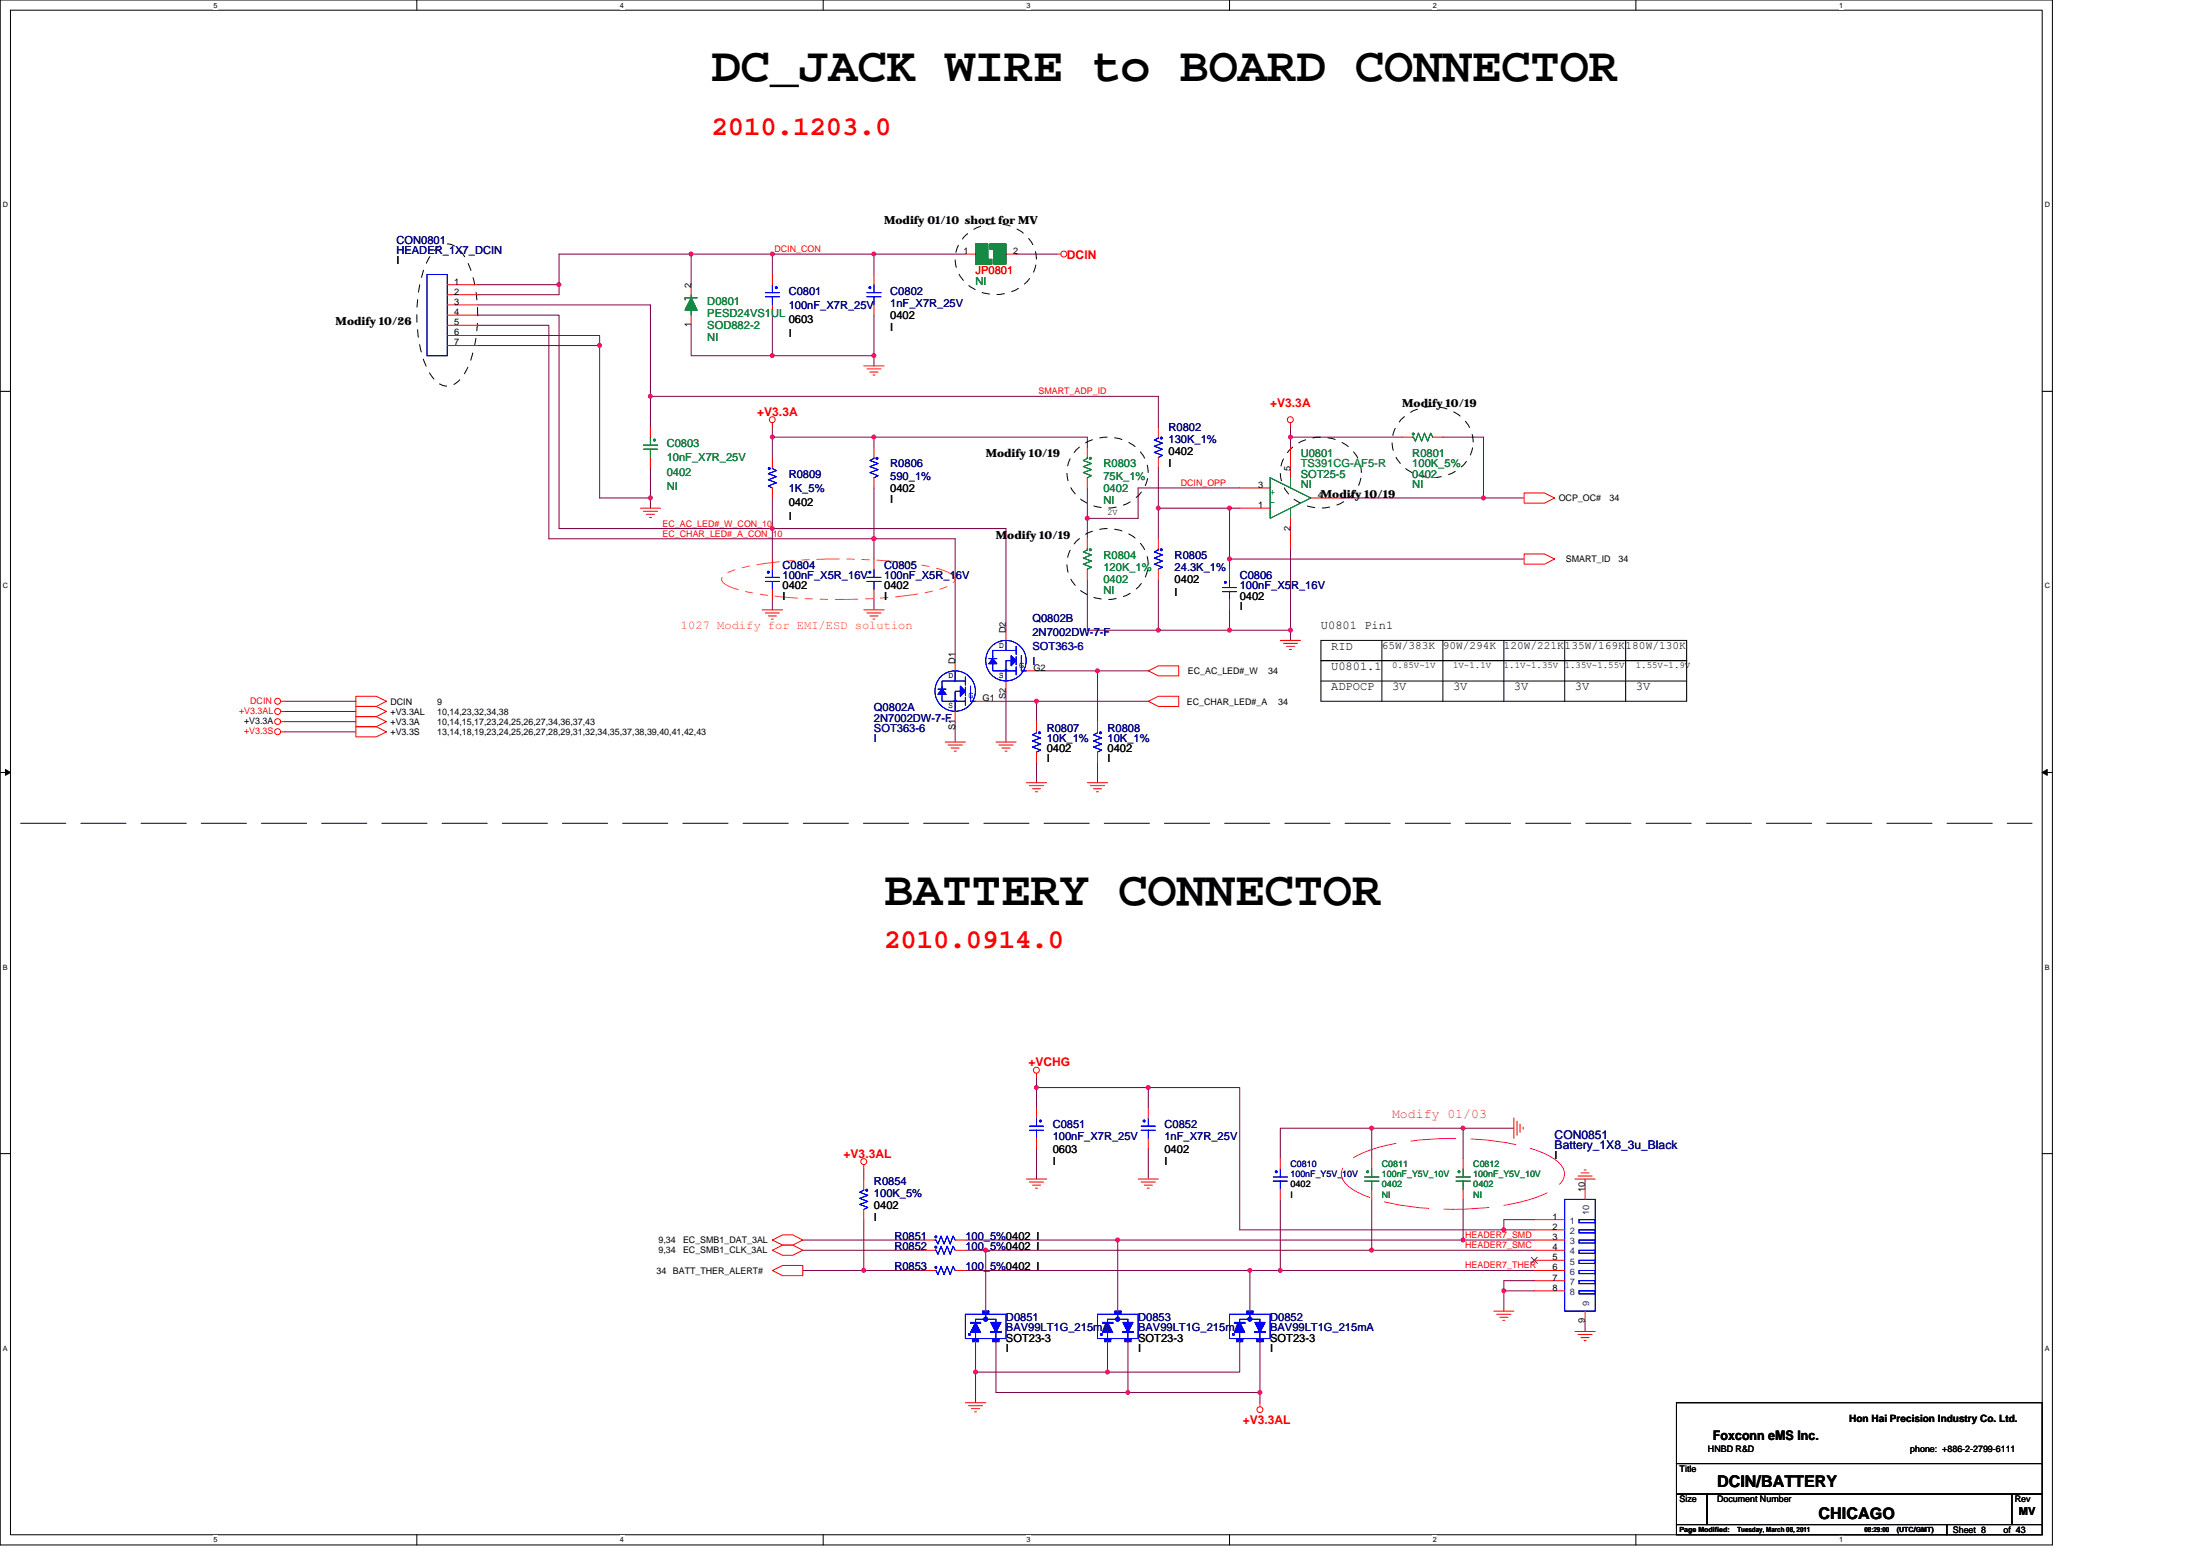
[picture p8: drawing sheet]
<svg xmlns="http://www.w3.org/2000/svg" width="297mm" height="210mm" viewBox="0 0 297 210" stroke-linecap="round" stroke-linejoin="round" font-family="sans-serif">
<path d="M0 0h277.1v208.5h-277.1zM1.4 1.4h274.3v205.7h-274.3z" fill="none" stroke="#000" stroke-width=".14"/>
<g fill="#fff">
<path d="M28.8 .1h.6v1.1h-.6z"/>
<path d="M28.8 207.3h.6v1.1h-.6z"/>
</g>
<path d="M56.3 0v1.4M56.3 207.1v1.4" fill="none" stroke="#000" stroke-width=".14"/>
<g fill="#fff">
<path d="M83.7 .1h.6v1.1h-.6z"/>
<path d="M83.7 207.3h.6v1.1h-.6z"/>
</g>
<path d="M111.1 0v1.4M111.1 207.1v1.4" fill="none" stroke="#000" stroke-width=".14"/>
<g fill="#fff">
<path d="M138.6 .1h.5v1.1h-.5z"/>
<path d="M138.6 207.3h.5v1.1h-.5z"/>
</g>
<path d="M166 0v1.4M166 207.1v1.4" fill="none" stroke="#000" stroke-width=".14"/>
<g fill="#fff">
<path d="M193.4 .1h.6v1.1h-.6z"/>
<path d="M193.4 207.3h.6v1.1h-.6z"/>
</g>
<path d="M220.9 0v1.4M220.9 207.1v1.4" fill="none" stroke="#000" stroke-width=".14"/>
<g fill="#fff">
<path d="M248.3 .1h.6v1.1h-.6z"/>
<path d="M248.3 207.3h.6v1.1h-.6z"/>
<path d="M.4 27.1h.7v1.1h-.7z"/>
<path d="M276.1 27.1h.7v1.1h-.7z"/>
<path d="M.4 78.5h.7v1.1h-.7z"/>
<path d="M276.1 78.5h.7v1.1h-.7z"/>
</g>
<path d="M0 52.8h1.4M275.7 52.8h1.4" fill="none" stroke="#000" stroke-width=".14"/>
<g fill="#fff">
<path d="M.4 130h.7v1.1h-.7z"/>
<path d="M276.1 130h.7v1.1h-.7z"/>
</g>
<path d="M0 104.2h1.4M275.7 104.2h1.4" fill="none" stroke="#000" stroke-width=".14"/>
<path d="M.7 103.8l.7 .4-.7 .4zM275.7 104.2l.7-.4v.8z" fill="#000" stroke="#000" stroke-width=".14"/>
<g fill="#fff">
<path d="M.4 181.4h.7v1.1h-.7z"/>
<path d="M276.1 181.4h.7v1.1h-.7z"/>
</g>
<g fill="none" stroke="#000" stroke-width=".14">
<path d="M178.3 91.9h49.4M178.3 89.2h49.4v5.4h-49.4zM178.3 86.4h49.4v2.8h-49.4zM186.6 86.4v8.2M194.8 86.4v8.2M203 86.4v8.2M211.3 86.4v8.2M219.5 86.4v8.2M0 155.7h1.4M275.7 155.7h1.4M226.4 189.3h49.3v8.2h-49.3zM226.4 197.5h49.3v4.1h-49.3z"/>
<path d="M226.4 201.6h4.1v4.1h-4.1zM226.4 205.7h36.4v1.4h-36.4zM230.5 201.6h41.1v4.1h-41.1zM262.8 205.7h12.9v1.4h-12.9zM271.6 201.6h4.1v4.1h-4.1z"/>
</g>
<g fill="none" stroke="#800040" stroke-width=".14">
<path d="M75.5 38.4v1.4h-11M93.3 34.3h11M93.3 38.4v-4.1h-17.8v4.1h-11M104.3 34.3v2.7M104.3 34.3h13.7M118 34.3h12.3M118 34.3v2.7M137.2 34.3h5.5M64.5 41.1h23.3v12.4M64.5 43.9h9.6v28.8h43.9M64.5 42.5h11v28.8h28.8M64.5 46.6h16.5"/>
<path d="M64.5 45.3h16.5v1.3M81 46.6v20.6h6.8M87.8 53.5v4.1M87.8 53.5h68.6v4.1M93.3 43.9v4.1h11M104.3 42.5v5.5M104.3 57.6v1.4M104.3 48h13.7M104.3 59h13.7M104.3 59v2.7M118 59h28.8v1.3M118 48v1.4"/>
<path d="M118 42.5v5.5M118 59v1.3M174.2 59h15.1M174.2 59v1.3M174.2 57.6v1.4M194.8 59h5.5v8.2M87.8 67.2v1.4M87.8 63.1v4.1M104.3 71.3h31.5v13.7M104.3 71.3v4.1M104.3 67.2v4.1M118 72.7h11v16.5"/>
<path d="M118 72.7v2.7M118 65.8v6.9M146.8 70v2.7M146.8 78.2v6.8h9.6M156.4 68.6h9.6M156.4 63.1v5.5M156.4 68.6v4.1M156.4 78.2v6.8M166 75.4h39.8M166 75.4v1.4M166 68.6v6.8M166 68.6h1.4"/>
<path d="M167.4 65.8h-13.7v4.2h-6.9v-4.2M174.2 74.1v10.9M181.1 67.2h19.2M200.3 67.2h5.5M38.5 98.8h9.5M38.5 94.6h9.5M38.5 96h9.5M38.5 97.4h9.5M104.3 80.9v1.4M118 80.9v1.4M129 97.4v2.7M133.1 94.6h6.9v2.8"/>
<path d="M135.8 93.3v6.8M140 90.5h8.2M140 94.6h15M148.2 90.5v6.9M148.2 90.5h6.8M156.4 85h9.6M166 82.3v2.7M166 85h8.2M174.2 85v1.4M140 102.9v2.7M148.2 102.9v2.7M116.6 157.7v1.4"/>
<path d="M140 155v4.1M140 146.8v2.7M140 145.4v1.4M140 146.8h15M155 155v4.1M155 146.8v2.7M155 146.8h12.4v19.2h35.6M185.2 152.3h-12.3v4.1M197.5 152.3h-12.3v4.1M204.4 152.3h-6.9v4.1M214 159.1v1.4M108.4 167.3h16.5"/>
<path d="M108.4 168.7h16.5M108.4 171.4h8.2M116.6 171.4h8.3M116.6 164.6v6.8M130.3 167.3h20.6v9.6M130.3 168.7h2.8v8.2M130.3 171.4h38.5v5.5M150.9 167.3h46.6M172.9 171.4h34.3M172.9 161.9v9.6h-4.1M185.2 161.9v6.8h-52.1M185.2 168.7h22"/>
<path d="M197.5 167.3h9.7M197.5 161.9v5.4M203 174.2v2.7M203 166h4.2M207.2 164.6h-4.2v1.4M207.2 172.8h-4.2v1.4h4.2M214 178.3v1.4M131.7 185.2v4.1M131.7 181.1v4.1M134.5 181.1v6.8h17.8M149.5 181.1v4.1h-17.8M152.3 181.1v6.8"/>
<path d="M152.3 187.9h17.8M167.4 181.1v4.1h-17.9M170.1 187.9v1.4M170.1 181.1v6.8"/>
</g>
<g fill="#f0f" stroke="#f0f" stroke-width=".14">
<circle cx="87.8" cy="53.5" r=".27"/>
<circle cx="146.8" cy="69.9" r=".27"/>
<circle cx="166" cy="75.4" r=".27"/>
<circle cx="166" cy="68.6" r=".27"/>
<circle cx="87.8" cy="67.2" r=".27"/>
<circle cx="200.3" cy="67.2" r=".27"/>
<circle cx="156.4" cy="68.6" r=".27"/>
<circle cx="75.5" cy="38.4" r=".27"/>
<circle cx="118" cy="72.7" r=".27"/>
<circle cx="104.3" cy="71.3" r=".27"/>
<circle cx="104.3" cy="34.3" r=".27"/>
<circle cx="118" cy="34.3" r=".27"/>
<circle cx="155" cy="146.8" r=".27"/>
<circle cx="197.5" cy="167.3" r=".27"/>
<circle cx="172.9" cy="171.4" r=".27"/>
<circle cx="203" cy="166" r=".27"/>
<circle cx="203" cy="174.2" r=".27"/>
<circle cx="185.2" cy="168.7" r=".27"/>
<circle cx="139.9" cy="146.8" r=".27"/>
<circle cx="170.1" cy="187.9" r=".27"/>
<circle cx="93.3" cy="34.3" r=".27"/>
<circle cx="116.6" cy="171.4" r=".27"/>
<circle cx="152.3" cy="187.9" r=".27"/>
<circle cx="131.7" cy="185.2" r=".27"/>
<circle cx="118" cy="48" r=".27"/>
<circle cx="104.3" cy="48" r=".27"/>
<circle cx="118" cy="59" r=".27"/>
<circle cx="104.3" cy="59" r=".27"/>
<circle cx="166" cy="85" r=".27"/>
<circle cx="156.4" cy="85" r=".27"/>
<circle cx="174.2" cy="59" r=".27"/>
<circle cx="139.9" cy="94.6" r=".27"/>
<circle cx="149.5" cy="185.2" r=".27"/>
<circle cx="174.2" cy="85" r=".27"/>
<circle cx="80.9" cy="46.6" r=".27"/>
<circle cx="148.2" cy="90.5" r=".27"/>
<circle cx="150.9" cy="167.3" r=".27"/>
<circle cx="133.1" cy="168.7" r=".27"/>
<circle cx="168.7" cy="171.4" r=".27"/>
<circle cx="185.2" cy="152.2" r=".27"/>
<circle cx="197.5" cy="152.2" r=".27"/>
</g>
<g fill="none" stroke="#f00" stroke-width=".14">
<path d="M60.4 38.4h4.1M60.4 39.8h4.1M93.3 38.4v1.4M104.3 37v1.4M118 37v1.4M130.3 34.3h1.4M135.8 34.3h1.4M142.7 34.3h.5M60.4 41.1h4.1M60.4 42.5h4.1M60.4 43.9h4.1M60.4 45.3h4.1"/>
<path d="M60.4 46.6h4.1M87.8 57.6v1.4M93.3 42.5v1.4M104.3 57.1v.5M104.3 41.1v1.4M116.6 49.4h2.8M117 49.8h2M117.5 50.2h1.1M117.9 50.6h.2M118 41.1v1.4M156.4 57.6v1.4M174.2 57.1v.5"/>
<path d="M189.3 59h1.4M193.4 59h1.4M86.5 68.6h2.7M86.9 69h1.9M87.3 69.4h1.1M87.7 69.8h.3M87.8 61.7v1.4M104.3 61.7v1.4M104.3 65.8v1.4M104.3 75.4v1.4M104.3 79.6v1.3M118 60.3v1.4"/>
<path d="M118 64.5v1.3M118 75.4v1.4M118 79.6v1.3M146.8 60.3v1.4M146.8 64.5v1.3M146.8 72.7v1.4M146.8 76.8v1.4M156.4 61.7v1.4M156.4 72.7v1.4M156.4 76.8v1.4M166 76.8v1.4M167.4 68.6h4.1"/>
<path d="M167.4 65.8h4.1M174.2 60.3v4.2M174.2 70v4.1M177 67.2h4.1M205.8 66.5h2.7l1.4 .7-1.4 .7h-2.7zM205.8 74.8h2.7l1.4 .6-1.4 .7h-2.7zM37.9 97.4h.6M37.9 96h.6M37.9 98.8h.6M37.9 94.6h.6M48 98.1h2.8l1.4 .7-1.4 .6h-2.8zM48 94h2.8l1.4 .6-1.4 .7h-2.8z"/>
<path d="M48 95.3h2.8l1.4 .7-1.4 .7h-2.8zM48 96.7h2.8l1.4 .7-1.4 .7h-2.8zM102.9 82.3h2.8M103.3 82.7h1.9M103.7 83.1h1.1M104.2 83.5h.2M116.6 82.3h2.8M117 82.7h2M117.5 83.1h1.1M117.9 83.5h.2M129 89.2v1.3M129 96v1.4"/>
<path d="M131.7 94.6h1.4M135.8 85v1.4M135.8 91.9v1.4M138.6 90.5h1.4M140 97.4v1.4M148.2 97.4v1.4M155 90.5l1.4-.6h2.7v1.3h-2.7zM155 94.6l1.4-.6h2.7v1.3h-2.7zM166 80.9v1.4M172.9 86.4h2.7M173.3 86.8h1.9M173.7 87.2h1.1"/>
<path d="M174.1 87.7h.3M127.6 100.1h2.7M128 100.5h1.9M128.4 100.9h1.1M128.8 101.4h.3M134.5 100.1h2.7M134.9 100.5h1.9M135.3 100.9h1.1M135.7 101.4h.3M138.6 105.6h2.7M139 106h1.9M139.4 106.4h1.1"/>
<path d="M139.8 106.8h.3M140 101.5v1.4M146.8 105.6h2.7M147.2 106h1.9M147.6 106.4h1.1M148 106.8h.3M148.2 101.5v1.4M116.6 157.2v.5M116.6 159.1v1.4M138.6 159.1h2.7M139 159.5h1.9M139.4 159.9h1.1"/>
<path d="M140 149.5v1.4M140 153.6v1.4M140 144.8v.6M153.7 159.1h2.7M154.1 159.5h1.9M154.5 159.9h1.1M155 149.5v1.4M155 153.6v1.4M172.9 156.4v1.3M185.2 156.4v1.3M197.5 156.4v1.3M204.4 150.9v2.7"/>
<path d="M204.8 151.3v1.9M205.2 151.7v1.1M205.7 152.1v.3M212.6 159.1h2.8M213.1 158.7h1.9M213.5 158.3h1.1M213.9 157.9h.2M104.3 167.3l1.4-.7h1.3l1.4 .7-1.4 .7h-1.3zM104.3 168.7l1.4-.7h1.3l1.4 .7-1.4 .7h-1.3zM104.3 171.4l1.4-.6h2.7v1.3h-2.7zM116.6 163.2v1.4M124.9 171.4h1.3"/>
<path d="M124.9 168.7h1.3M124.9 167.3h1.3M129 171.4h1.3M129 168.7h1.3M129 167.3h1.3M133.1 176.9h.1M139.8 160.3h.3M150.9 176.9h.1M154.9 160.3h.3M168.8 176.9h.1M172.9 160.5v1.4M185.2 160.5v1.4"/>
<path d="M197.5 160.5v1.4M201.7 176.9h2.7M202.1 177.4h1.9M202.5 177.8h1.1M202.9 178.2h.3M207.2 171.4h4.1M207.2 168.7h4.1M207.2 164.6h4.1M207.2 166h4.1M207.2 167.3h4.1M207.2 170.1h4.1M207.2 172.8h4.1"/>
<path d="M207.2 174.2h4.1M212.6 179.7h2.8M214 160.5v1.4M214 176.9v1.4M130.3 189.3h2.8M130.8 189.7h1.9M131.2 190.1h1.1M131.6 190.5h.2M131.7 181.1h.1M134.5 181.1h.1M149.5 181.1h.1M152.3 181.1h.1"/>
<path d="M167.4 181.1h.1M170.1 181.1h.1M170.1 189.3v.5M213.1 180.1h1.9M213.5 180.5h1.1M213.9 180.9h.2"/>
<circle cx="143.6" cy="34.3" r=".4"/>
<circle cx="104.3" cy="56.6" r=".4"/>
<circle cx="174.2" cy="56.6" r=".4"/>
<circle cx="37.5" cy="96" r=".4"/>
<circle cx="37.5" cy="98.7" r=".4"/>
<circle cx="37.5" cy="94.6" r=".4"/>
<circle cx="37.5" cy="97.4" r=".4"/>
<circle cx="116.6" cy="156.8" r=".4"/>
<circle cx="139.9" cy="144.4" r=".4"/>
<circle cx="170.1" cy="190.2" r=".4"/>
</g>
<path d="M2.8 111.1h271.6" fill="none" stroke="#000" stroke-width=".14" stroke-dasharray="6.1 2"/>
<path d="M58.6 33.8a2.13 2.13 0 0 1 3.5 0 11.3 11.3 0 0 1 2.2 5.9 18.9 18.9 0 0 1-1.2 10 4.2 4.2 0 0 1-2.1 2.3 2.16 2.16 0 0 1-2.4-.8 11.3 11.3 0 0 1-2.1-5.9 19 19 0 0 1 1.2-10zM130.2 31.9a6 6 0 0 1 9 .7 4.4 4.4 0 0 1-2 6.5 5.8 5.8 0 0 1-7.9-2.5 4.3 4.3 0 0 1 .9-4.7zM189.2 56.6a5.9 5.9 0 0 1 9.4 1.4 4.5 4.5 0 0 1-2.4 5.8 5.8 5.8 0 0 1-7.9-2.5 4.3 4.3 0 0 1 .9-4.7zM145.3 60.7a6 6 0 0 1 9 .7 4.4 4.4 0 0 1-2 6.5 5.8 5.8 0 0 1-7.9-2.5 4.3 4.3 0 0 1 .9-4.7zM145.3 73a6 6 0 0 1 9 .7 4.4 4.4 0 0 1-2 6.5 5.8 5.8 0 0 1-7.9-2.4 4.3 4.3 0 0 1 .9-4.8zM174.1 60.7a5.9 5.9 0 0 1 9.4 1.4 4.5 4.5 0 0 1-2.4 5.8 5.8 5.8 0 0 1-7.9-2.5 4.3 4.3 0 0 1 .9-4.7z" fill="none" stroke="#000" stroke-width=".14" stroke-dasharray="1 1 1 1 1 1 1 1"/>
<path d="M97.5 77.8a5.2 5.2 0 0 1 2.7-1.2 69.3 69.3 0 0 1 18.7-1l1.7 .2a26.5 26.5 0 0 1 7.3 1.4l.6 .3 .3 .3 .1 .4-.1 .3a5.2 5.2 0 0 1-2.7 1.2 69 69 0 0 1-18.6 1l-3.3-.3a17.1 17.1 0 0 1-6.3-1.6l-.4-.3-.1-.3z" fill="none" stroke="#ff8000" stroke-width=".14" stroke-dasharray="3 1 1 1 1 1"/>
<path d="M181.6 157.2a7.6 7.6 0 0 1 3.3-2 40.5 40.5 0 0 1 18.4-1 16 16 0 0 1 6.9 2.5 1.98 1.98 0 0 1 0 3.4 16 16 0 0 1-6.9 2.5 42.6 42.6 0 0 1-17.1-.6 10 10 0 0 1-4.6-2.4 1.73 1.73 0 0 1 0-2.4z" fill="none" stroke="#ff0080" stroke-width=".14" stroke-dasharray="6.1 2"/>
<g fill="none" stroke="#00f" stroke-width=".14">
<path d="M57.7 37h2.7v11h-2.7zM103.3 39.5h1.9M104.3 38.4v1.1M117 39.5h2M118 38.4v1.1M103.3 40h1.9M104.3 40v1.1M117 40h2M118 40v1.1M156.4 59v.1l-.6 .3 1.1 .4-1.1 .4 1.1 .4-1.1 .4 1.1 .4-.5 .3M103.3 77.9h1.9M103.3 78.5h1.9"/>
<path d="M104.3 63.1v.1l.5 .3-1.1 .4 1.1 .4-1.1 .4 1.1 .5-1.1 .4 .6 .2M104.3 78.5v1.1M104.3 76.8v1.1M117 77.9h2M117 78.5h2M118 61.7v.2l-.5 .2 1.1 .4-1.1 .5 1.1 .4-1.1 .4 1.1 .4-.6 .3M118 78.5v1.1M118 76.8v1.1M156.4 74.1v.1l-.6 .3 1.1 .4-1.1 .4 1.1 .4-1.1 .4 1.1 .4-.5 .3M165.1 79.3h1.9M165.1 79.8h1.9M166 79.8v1.1"/>
<path d="M166 78.2v1.1M126.6 93h1.1M127.2 93.7v.9h1.8M129 94.6h-.2v-.1h.3v.1M129 91.9h-1.8v1.1M129 90.5v1.4M129 94.6v1.4M129 91.9h1.3M129.7 93.3h-.7v1.3h1.3M130.3 92.7v1.1M130.3 94.1v1.1M130.3 91.4v1.1"/>
<path d="M131 92.6v2h.7M133.5 88.9h1.1M134 89.6v.9h1.8M135.8 90.5h-.1v-.1h.3v.1M135.8 87.8h-1.8v1.1M135.8 86.4v1.4M135.8 90.5v1.4M135.8 87.8h1.4M136.5 89.2h-.7v1.3h1.4M137.2 88.6v1.1M137.2 90v1.1M137.2 87.2v1.1"/>
<path d="M137.9 88.5v2h.7M140 98.8v.1l-.6 .3 1.1 .4-1.1 .4 1.1 .4-1.1 .4 1.1 .4-.5 .3M148.2 98.8v.1l-.6 .3 1.1 .4-1.1 .4 1.1 .4-1.1 .4 1.1 .4-.5 .3M139 152.5h1.9M139 152h1.9M140 152.5v1.1M140 150.9v1.1M154.1 152h1.9M154.1 152.5h1.9M155 152.5v1.1M155 150.9v1.1M171.9 158.8h1.9"/>
<path d="M171.9 159.4h1.9M172.9 159.4v1.1M172.9 157.7v1.1M116.6 160.5v.1l-.5 .3 1.1 .4-1.1 .4 1.1 .4-1.1 .4 1.1 .4-.6 .3M126.2 171.4h.2l.2 .6 .5-1.1 .4 1.1 .4-1.1 .4 1.1 .4-1.1 .3 .5M126.2 168.7h.2l.2 .6 .5-1.1 .4 1.1 .4-1.1 .4 1.1 .4-1.1 .3 .5M126.2 167.3h.2l.2 .6 .5-1.1 .4 1.1 .4-1.1 .4 1.1 .4-1.1 .3 .5M130.3 177.4h5.5v3.2h-5.5zM131.7 178.5v-.5h2.8v.5M131.7 179.8v.8M133.1 177.4v.6M134.5 179.8v.8"/>
<path d="M148.2 177.4h5.5v3.2h-5.5zM149.5 178.5v-.5h2.8v.5M149.5 179.8v.8M150.9 177.4v.6M152.3 179.8v.8M166 177.4h5.5v3.2h-5.5zM167.4 178.5v-.5h2.7v.5M167.4 179.8v.8M168.8 177.4v.6M170.1 179.8v.8M211.3 161.9h4.1v15h-4.1zM213.2 164.6h2.2v.4h-2.2z"/>
<path d="M213.2 166h2.2v.4h-2.2zM213.2 167.3h2.2v.4h-2.2zM213.2 168.7h2.2v.4h-2.2zM213.2 170.1h2.2v.4h-2.2zM213.2 171.4h2.2v.5h-2.2zM213.2 172.8h2.2v.4h-2.2zM213.2 174.2h2.2v.4h-2.2z"/>
<circle cx="129" cy="93.3" r="2.73"/>
<circle cx="135.8" cy="89.2" r="2.73"/>
</g>
<g fill="#00f" stroke="#00f" stroke-width=".14">
<path d="M156.7 59h.2v.2h-.2z" fill-rule="evenodd"/>
<path d="M156.7 59h.2v.2h-.2z" fill-rule="evenodd"/>
<path d="M149.5 178.5l.7 1.3h-1.3z" fill-rule="evenodd"/>
<path d="M151.6 178.5h1.4l-.7 1.3z" fill-rule="evenodd"/>
<path d="M151.6 179.7v.1h1.4v-.1z" fill-rule="evenodd"/>
<path d="M148.9 178.5v.1h1.3v-.1z" fill-rule="evenodd"/>
<path d="M150.5 176.9v.5h.8v-.5z" fill-rule="evenodd"/>
<path d="M149.1 180.6v.5h.9v-.5z" fill-rule="evenodd"/>
<path d="M151.9 180.6v.5h.8v-.5z" fill-rule="evenodd"/>
<path d="M148.6 180h.2v.2h-.2z" fill-rule="evenodd"/>
<path d="M149.5 178.5l.7 1.3h-1.3z" fill-rule="evenodd"/>
<path d="M151.6 178.5h1.4l-.7 1.3z" fill-rule="evenodd"/>
<path d="M151.6 179.7v.1h1.4v-.1z" fill-rule="evenodd"/>
<path d="M148.9 178.5v.1h1.3v-.1z" fill-rule="evenodd"/>
<path d="M150.5 176.9v.5h.8v-.5z" fill-rule="evenodd"/>
<path d="M149.1 180.6v.5h.9v-.5z" fill-rule="evenodd"/>
<path d="M151.9 180.6v.5h.8v-.5z" fill-rule="evenodd"/>
<path d="M148.6 180h.2v.2h-.2z" fill-rule="evenodd"/>
<path d="M156.7 74.1h.2v.2h-.2z" fill-rule="evenodd"/>
<path d="M156.7 74.1h.2v.2h-.2z" fill-rule="evenodd"/>
<path d="M104.7 38.7h.2v.2h-.2z" fill-rule="evenodd"/>
<path d="M104.7 38.7h.2v.2h-.2z" fill-rule="evenodd"/>
<path d="M140.3 98.8h.1v.2h-.1z" fill-rule="evenodd"/>
<path d="M140.3 98.8h.1v.2h-.1z" fill-rule="evenodd"/>
<path d="M103.8 63.1h.1v.2h-.1z" fill-rule="evenodd"/>
<path d="M103.8 63.1h.1v.2h-.1z" fill-rule="evenodd"/>
<path d="M154.4 151.2h.2v.2h-.2z" fill-rule="evenodd"/>
<path d="M154.4 151.2h.2v.2h-.2z" fill-rule="evenodd"/>
<path d="M103.6 77.1h.2v.2h-.2z" fill-rule="evenodd"/>
<path d="M103.6 77.1h.2v.2h-.2z" fill-rule="evenodd"/>
<path d="M117.4 77.1h.1v.2h-.1z" fill-rule="evenodd"/>
<path d="M117.4 77.1h.1v.2h-.1z" fill-rule="evenodd"/>
<path d="M126.3 170.9h.1v.2h-.1z" fill-rule="evenodd"/>
<path d="M126.3 170.9h.1v.2h-.1z" fill-rule="evenodd"/>
<path d="M117.4 38.7h.1v.2h-.1z" fill-rule="evenodd"/>
<path d="M117.4 38.7h.1v.2h-.1z" fill-rule="evenodd"/>
<path d="M118.3 61.8h.2v.1h-.2z" fill-rule="evenodd"/>
<path d="M118.3 61.8h.2v.1h-.2z" fill-rule="evenodd"/>
<path d="M140.4 151.2h.2v.2h-.2z" fill-rule="evenodd"/>
<path d="M140.4 151.2h.2v.2h-.2z" fill-rule="evenodd"/>
<path d="M172.2 158h.2v.2h-.2z" fill-rule="evenodd"/>
<path d="M172.2 158h.2v.2h-.2z" fill-rule="evenodd"/>
<path d="M148.5 98.8h.2v.2h-.2z" fill-rule="evenodd"/>
<path d="M148.5 98.8h.2v.2h-.2z" fill-rule="evenodd"/>
<path d="M131.7 178.5l.7 1.3h-1.4z" fill-rule="evenodd"/>
<path d="M133.8 178.5h1.3l-.6 1.3z" fill-rule="evenodd"/>
<path d="M133.8 179.7v.1h1.3v-.1z" fill-rule="evenodd"/>
<path d="M131 178.5v.1h1.4v-.1z" fill-rule="evenodd"/>
<path d="M132.7 176.9v.5h.8v-.5z" fill-rule="evenodd"/>
<path d="M131.3 180.6v.5h.8v-.5z" fill-rule="evenodd"/>
<path d="M134 180.6v.5h.9v-.5z" fill-rule="evenodd"/>
<path d="M130.8 180h.2v.2h-.2z" fill-rule="evenodd"/>
<path d="M131.7 178.5l.7 1.3h-1.4z" fill-rule="evenodd"/>
<path d="M133.8 178.5h1.3l-.6 1.3z" fill-rule="evenodd"/>
<path d="M133.8 179.7v.1h1.3v-.1z" fill-rule="evenodd"/>
<path d="M131 178.5v.1h1.4v-.1z" fill-rule="evenodd"/>
<path d="M132.7 176.9v.5h.8v-.5z" fill-rule="evenodd"/>
<path d="M131.3 180.6v.5h.8v-.5z" fill-rule="evenodd"/>
<path d="M134 180.6v.5h.9v-.5z" fill-rule="evenodd"/>
<path d="M130.8 180h.2v.2h-.2z" fill-rule="evenodd"/>
<path d="M116.9 160.5h.2v.2h-.2z" fill-rule="evenodd"/>
<path d="M116.9 160.5h.2v.2h-.2z" fill-rule="evenodd"/>
<path d="M136.5 88.5l.7 .7-.7 .7z" fill-rule="evenodd"/>
<path d="M134 88.9l.6 .7h-1.1z" fill-rule="evenodd"/>
<path d="M136.5 88.5l.7 .7-.7 .7z" fill-rule="evenodd"/>
<path d="M134 88.9l.6 .7h-1.1z" fill-rule="evenodd"/>
<path d="M165.4 78.5h.1v.2h-.1z" fill-rule="evenodd"/>
<path d="M165.4 78.5h.1v.2h-.1z" fill-rule="evenodd"/>
<path d="M126.3 168.2h.1v.2h-.1z" fill-rule="evenodd"/>
<path d="M126.3 168.2h.1v.2h-.1z" fill-rule="evenodd"/>
<path d="M129.7 92.6l.6 .7-.6 .7z" fill-rule="evenodd"/>
<path d="M127.2 93l.5 .7h-1.1z" fill-rule="evenodd"/>
<path d="M129.7 92.6l.6 .7-.6 .7z" fill-rule="evenodd"/>
<path d="M127.2 93l.5 .7h-1.1z" fill-rule="evenodd"/>
<path d="M167.4 178.5l.7 1.3h-1.4z" fill-rule="evenodd"/>
<path d="M169.4 178.5h1.4l-.7 1.3z" fill-rule="evenodd"/>
<path d="M169.4 179.7v.1h1.4v-.1z" fill-rule="evenodd"/>
<path d="M166.7 178.5v.1h1.4v-.1z" fill-rule="evenodd"/>
<path d="M168.3 176.9v.5h.9v-.5z" fill-rule="evenodd"/>
<path d="M167 180.6v.5h.8v-.5z" fill-rule="evenodd"/>
<path d="M169.7 180.6v.5h.8v-.5z" fill-rule="evenodd"/>
<path d="M166.4 180h.2v.2h-.2z" fill-rule="evenodd"/>
<path d="M167.4 178.5l.7 1.3h-1.4z" fill-rule="evenodd"/>
<path d="M169.4 178.5h1.4l-.7 1.3z" fill-rule="evenodd"/>
<path d="M169.4 179.7v.1h1.4v-.1z" fill-rule="evenodd"/>
<path d="M166.7 178.5v.1h1.4v-.1z" fill-rule="evenodd"/>
<path d="M168.3 176.9v.5h.9v-.5z" fill-rule="evenodd"/>
<path d="M167 180.6v.5h.8v-.5z" fill-rule="evenodd"/>
<path d="M169.7 180.6v.5h.8v-.5z" fill-rule="evenodd"/>
<path d="M166.4 180h.2v.2h-.2z" fill-rule="evenodd"/>
<path d="M126.3 166.8h.1v.2h-.1z" fill-rule="evenodd"/>
<path d="M126.3 166.8h.1v.2h-.1z" fill-rule="evenodd"/>
<circle cx="150.9" cy="178" r=".27"/>
<circle cx="133.1" cy="178" r=".27"/>
<circle cx="168.7" cy="178" r=".27"/>
</g>
<g fill="none" stroke="#008000" stroke-width=".14">
<path d="M93.3 39.8v.5M87.8 59v1.1M93.3 41.8v.7M94.1 40.2h-1.6v.3M190.7 59h.1l.3 .5 .4-1.1 .4 1.1 .4-1.1 .5 1.1 .4-1.1 .2 .6M86.9 60.1h1.9M86.9 60.6h1.9M87.8 60.6v1.1M146.8 61.7v.2l-.5 .2 1.1 .4-1.1 .5 1.1 .4-1.1 .4 1.1 .4-.6 .3M146.8 74.1v.1l-.5 .3 1.1 .4-1.1 .4 1.1 .4-1.1 .4 1.1 .4-.6 .3M171.5 64.5l5.5 2.7-5.5 2.8zM174.2 68.6v1.4"/>
<path d="M174.2 64.5v1.3M184.3 159.4h1.9M184.3 158.8h1.9M185.2 159.4v1.1M185.2 157.7v1.1M196.6 159.4h1.9M196.6 158.8h1.9M197.5 159.4v1.1M197.5 157.7v1.1"/>
</g>
<g fill="#008000" stroke="#008000" stroke-width=".14">
<path d="M184.6 158h.1v.2h-.1z" fill-rule="evenodd"/>
<path d="M184.6 158h.1v.2h-.1z" fill-rule="evenodd"/>
<path d="M131.7 32.9h1.7v2.1h.5v.7h-2.2z" fill-rule="evenodd"/>
<path d="M133.6 32.9h2.2v2.8h-1.6v-2.1h-.6z" fill-rule="evenodd"/>
<path d="M131.7 32.9h1.7v2.1h.5v.7h-2.2z" fill-rule="evenodd"/>
<path d="M133.6 32.9h2.2v2.8h-1.6v-2.1h-.6z" fill-rule="evenodd"/>
<path d="M88.3 59.3h.2v.2h-.2z" fill-rule="evenodd"/>
<path d="M88.3 59.3h.2v.2h-.2z" fill-rule="evenodd"/>
<path d="M190.7 58.5h.2v.2h-.2z" fill-rule="evenodd"/>
<path d="M190.7 58.5h.2v.2h-.2z" fill-rule="evenodd"/>
<path d="M93.3 40.2l.8 1.6h-1.6z" fill-rule="evenodd"/>
<path d="M93.3 40.2l.8 1.6h-1.6z" fill-rule="evenodd"/>
<path d="M147.1 61.8h.2v.1h-.2z" fill-rule="evenodd"/>
<path d="M147.1 61.8h.2v.1h-.2z" fill-rule="evenodd"/>
<path d="M147.1 74.1h.2v.2h-.2z" fill-rule="evenodd"/>
<path d="M147.1 74.1h.2v.2h-.2z" fill-rule="evenodd"/>
<path d="M196.9 158h.2v.2h-.2z" fill-rule="evenodd"/>
<path d="M196.9 158h.2v.2h-.2z" fill-rule="evenodd"/>
</g>
<path d="M206.8 169.7l.8 .8M207.6 169.7l-.9 .8" fill="none" stroke="#804000" stroke-width=".14"/>
<g font-size="6.6">
<text x="96.1" y="11">DC_JACK WIRE to BOARD CONNECTOR</text>
<text x="119.4" y="122.1">BATTERY CONNECTOR</text>
</g>
<g font-size="3.7" fill="#f00">
<text x="96.1" y="18.2">2010.1203.0</text>
<text x="119.4" y="127.9">2010.0914.0</text>
</g>
<g font-size="2.2">
<text x="231.8" y="200.6">DCIN/BATTERY</text>
<text x="245.6" y="205">CHICAGO</text>
</g>
<text font-size="1.8" fill="#ff0080" x="188" y="150.9">Modify 01/03</text>
<text font-size="1.8" x="231.3" y="194.4">Foxconn eMS Inc.</text>
<g font-size="1.6" fill="#f00">
<text x="144.1" y="35">DCIN</text>
<text x="102.2" y="56.1">+V3.3A</text>
<text x="171.5" y="55">+V3.3A</text>
<text x="138.8" y="143.9">+VCHG</text>
<text x="113.9" y="156.2">+V3.3AL</text>
<text x="167.8" y="192.2">+V3.3AL</text>
</g>
<text font-size="1.6" fill="#ff8000" x="91.9" y="84.9">1027 Modify for EMI/ESD solution</text>
<g font-size="1.6">
<text x="178.3" y="84.9">U0801 Pin1</text>
<text x="179.7" y="87.7">RID</text>
<text x="179.7" y="90.4">U0801.1</text>
<text x="179.7" y="93.2">ADPOCP</text>
<text x="188" y="93.2">3V</text>
<text x="196.2" y="93.2">3V</text>
<text x="204.4" y="93.2">3V</text>
<text x="212.6" y="93.2">3V</text>
<text x="220.9" y="93.2">3V</text>
</g>
<g font-size="1.6" fill="#000080">
<text x="209.9" y="153.7">CON0851</text>
<text x="209.9" y="155.1">Battery_1X8_3u_Black</text>
</g>
<g font-size="1.5" fill="#000080">
<text x="53.5" y="32.9">CON0801</text>
<text x="53.5" y="34.3">HEADER_1X7_DCIN</text>
<text x="106.5" y="39.8">C0801</text>
<text x="106.5" y="41.7">100nF_X7R_25V</text>
<text x="120.2" y="39.8">C0802</text>
<text x="120.2" y="41.4">1nF_X7R_25V</text>
<text x="157.8" y="58.1">R0802</text>
<text x="157.8" y="59.8">130K_1%</text>
<text x="106.5" y="64.5">R0809</text>
<text x="120.2" y="63.1">R0806</text>
<text x="120.2" y="64.7">590_1%</text>
<text x="106.5" y="66.4">1K_5%</text>
<text x="105.7" y="76.8">C0804</text>
<text x="119.4" y="76.8">C0805</text>
<text x="158.6" y="75.4">R0805</text>
<text x="158.6" y="77.1">24.3K_1%</text>
<text x="105.7" y="78.2">100nF_X5R_16V</text>
<text x="119.4" y="78.2">100nF_X5R_16V</text>
<text x="139.4" y="83.9">Q0802B</text>
<text x="167.4" y="78.2">C0806</text>
<text x="167.4" y="79.5">100nF_X5R_16V</text>
<text x="139.4" y="85.9">2N7002DW-7-F</text>
<text x="118" y="96">Q0802A</text>
<text x="118" y="97.4">2N7002DW-7-F</text>
<text x="141.3" y="98.7">R0807</text>
<text x="141.3" y="100.1">10K_1%</text>
<text x="149.5" y="98.7">R0808</text>
<text x="149.5" y="100.1">10K_1%</text>
<text x="142.1" y="152.2">C0851</text>
<text x="142.1" y="153.9">100nF_X7R_25V</text>
<text x="157.2" y="152.2">C0852</text>
<text x="157.2" y="153.9">1nF_X7R_25V</text>
<text x="118" y="159.9">R0854</text>
<text x="118" y="161.6">100K_5%</text>
<text x="120.8" y="167.3">R0851</text>
<text x="130.3" y="167.3">100_5%0402 I</text>
<text x="120.8" y="171.4">R0853</text>
<text x="120.8" y="168.7">R0852</text>
<text x="130.3" y="171.4">100_5%0402 I</text>
<text x="130.3" y="168.7">100_5%0402 I</text>
<text x="135.8" y="178.3">D0851</text>
<text x="135.8" y="179.7">BAV99LT1G_215mA</text>
<text x="153.7" y="178.3">D0853</text>
<text x="153.7" y="179.7">BAV99LT1G_215mA</text>
<text x="171.5" y="178.3">D0852</text>
<text x="171.5" y="179.7">BAV99LT1G_215mA</text>
</g>
<g font-size="1.5">
<text x="53.5" y="35.6">I</text>
<text x="119.4" y="30.2">Modify 01/10 short for MV</text>
<text x="45.3" y="43.9">Modify 10/26</text>
<text x="106.5" y="43.6">0603</text>
<text x="106.5" y="45.5">I</text>
<text x="120.2" y="43.1">0402</text>
<text x="120.2" y="44.7">I</text>
<text x="189.3" y="54.9">Modify 10/19</text>
<text x="133.1" y="61.7">Modify 10/19</text>
<text x="157.8" y="61.4">0402</text>
<text x="157.8" y="63.1">I</text>
<text x="106.5" y="68.3">0402</text>
<text x="106.5" y="70.2">I</text>
<text x="120.2" y="66.4">0402</text>
<text x="120.2" y="67.9">I</text>
<text x="178.3" y="67.2">Modify 10/19</text>
<text x="134.5" y="72.7">Modify 10/19</text>
<text x="105.7" y="79.5">0402</text>
<text x="105.7" y="80.9">I</text>
<text x="119.4" y="79.5">0402</text>
<text x="119.4" y="80.9">I</text>
<text x="158.6" y="78.7">0402</text>
<text x="158.6" y="80.4">I</text>
<text x="167.4" y="80.9">0402</text>
<text x="167.4" y="82.3">I</text>
<text x="186.6" y="87.6">65W/383K 90W/294K 120W/221K135W/169K180W/130K</text>
<text x="141.3" y="101.5">0402</text>
<text x="149.5" y="101.5">0402</text>
<text x="141.3" y="102.8">I</text>
<text x="149.5" y="102.8">I</text>
<text x="142.1" y="155.5">0603</text>
<text x="157.2" y="155.5">0402</text>
<text x="142.1" y="157.2">I</text>
<text x="157.2" y="157.2">I</text>
<text x="209.9" y="156.4">I</text>
<text x="118" y="163.2">0402</text>
<text x="118" y="164.7">I</text>
<text x="135.8" y="181">SOT23-3</text>
<text x="135.8" y="182.4">I</text>
<text x="153.7" y="181">SOT23-3</text>
<text x="153.7" y="182.4">I</text>
<text x="171.5" y="181">SOT23-3</text>
<text x="171.5" y="182.4">I</text>
<text x="272.6" y="204.5">MV</text>
</g>
<g font-size="1.5" fill="#008040">
<text x="95.5" y="41.1">D0801</text>
<text x="131.7" y="38.4">NI</text>
<text x="95.5" y="42.8">PESD24VS1UL</text>
<text x="95.5" y="44.4">SOD882-2</text>
<text x="95.5" y="46.1">NI</text>
<text x="90" y="60.3">C0803</text>
<text x="90" y="62.3">10nF_X7R_25V</text>
<text x="90" y="64.2">0402</text>
<text x="149" y="63.1">R0803</text>
<text x="149" y="64.7">75K_1%</text>
<text x="175.6" y="61.7">U0801</text>
<text x="175.6" y="64.5">SOT25-5</text>
<text x="175.6" y="65.8">NI</text>
<text x="190.7" y="61.7">R0801</text>
<text x="190.7" y="63.1">100K_5%</text>
<text x="190.7" y="64.5">0402</text>
<text x="190.7" y="65.8">NI</text>
<text x="90" y="66.1">NI</text>
<text x="149" y="66.4">0402</text>
<text x="149" y="68">NI</text>
<text x="149" y="75.4">R0804</text>
<text x="149" y="77.1">120K_1%</text>
<text x="149" y="78.7">0402</text>
<text x="149" y="80.2">NI</text>
</g>
<text font-size="1.5" fill="#f00" x="131.7" y="37">JP0801</text>
<text font-size="1.5" fill="#008080" x="175.6" y="63.1">TS391CG-AF5-R</text>
<g font-size="1.5" fill="#0000a0">
<text x="139.4" y="87.8">SOT363-6</text>
<text x="139.4" y="89.7">I</text>
<text x="118" y="98.7">SOT363-6</text>
<text x="118" y="100.1">I</text>
</g>
<text font-size="1.4" x="249.7" y="191.9">Hon Hai Precision Industry Co. Ltd.</text>
<g font-size="1.2" fill="#f00">
<text x="104.6" y="34">DCIN_CON</text>
<text x="140.2" y="53.2">SMART_ADP_ID</text>
<text x="159.4" y="65.6">DCIN_OPP</text>
<text x="89.5" y="71.1">EC_AC_LED#_W_CON_10</text>
<text x="89.5" y="72.4">EC_CHAR_LED#_A_CON_10</text>
<text x="33.8" y="95">DCIN</text>
<text x="32.3" y="96.3">+V3.3AL</text>
<text x="33" y="99.1">+V3.3S</text>
<text x="197.8" y="167.1">HEADER7_SMD</text>
<text x="197.8" y="171.2">HEADER7_THER</text>
<text x="197.8" y="168.4">HEADER7_SMC</text>
</g>
<g font-size="1.2">
<text x="130.1" y="34.3">1</text>
<text x="136.8" y="34.3">2</text>
<text x="61.3" y="38.4">1</text>
<text x="61.3" y="39.8">2</text>
<text x="61.3" y="41.1">3</text>
<text x="93.3" y="38.8" transform="rotate(-90 93.3 38.8)">2</text>
<text x="61.3" y="42.5">4</text>
<text x="61.3" y="43.9">5</text>
<text x="61.3" y="45.3">6</text>
<text x="61.3" y="46.6">7</text>
<text x="93.3" y="44.2" transform="rotate(-90 93.3 44.2)">1</text>
<text x="169.9" y="65.8">3</text>
<text x="174.2" y="63.5" transform="rotate(-90 174.2 63.5)">5</text>
<text x="149.5" y="69.6">2V</text>
<text x="169.9" y="68.6">1</text>
<text x="174.2" y="71.6" transform="rotate(-90 174.2 71.6)">2</text>
<text x="177.9" y="67.2">4</text>
<text x="210.5" y="67.6">OCP_OC#</text>
<text x="217.3" y="67.6">34</text>
<text x="211.4" y="75.9">SMART_ID</text>
<text x="218.5" y="75.9">34</text>
<text x="128.9" y="89.6" transform="rotate(-90 128.9 89.6)">D1</text>
<text x="135.8" y="85.5" transform="rotate(-90 135.8 85.5)">D2</text>
<text x="52.7" y="95.1">DCIN</text>
<text x="59" y="95.1">9</text>
<text x="132.7" y="94.6">G1</text>
<text x="135.8" y="94.4" transform="rotate(-90 135.8 94.4)">S2</text>
<text x="139.5" y="90.5">G2</text>
<text x="160.2" y="95.1">EC_CHAR_LED#_A</text>
<text x="160.4" y="91">EC_AC_LED#_W</text>
<text x="171.2" y="91">34</text>
<text x="172.6" y="95.1">34</text>
<text x="188" y="90.1">0.85V~1V</text>
<text x="196.2" y="90.1">1V~1.1V</text>
<text x="203" y="90.1">1.1V~1.35V 1.35V~1.55V</text>
<text x="220.9" y="90.1">1.55V~1.9V</text>
<text x="33" y="97.7">+V3.3A</text>
<text x="52.7" y="99.2">+V3.3S</text>
<text x="52.7" y="96.5">+V3.3AL</text>
<text x="52.7" y="97.8">+V3.3A</text>
<text x="59" y="96.5">10,14,23,32,34,38</text>
<text x="59" y="99.2">13,14,18,19,23,24,25,26,27,28,29,31,32,34,35,37,38,39,40,41,42,43</text>
<text x="59" y="97.8">10,14,15,17,23,24,25,26,27,34,36,37,43</text>
<text x="128.9" y="98.5" transform="rotate(-90 128.9 98.5)">S1</text>
<text x="174.2" y="160.2">0402</text>
<text x="174.2" y="161.6">I</text>
<text x="214" y="160.9" transform="rotate(-90 214 160.9)">10</text>
<text x="88.9" y="167.8">9,34</text>
<text x="92.2" y="167.8">EC_SMB1_DAT_3AL</text>
<text x="209.6" y="164.6">1</text>
<text x="209.6" y="165.9">2</text>
<text x="209.6" y="167.3">3</text>
<text x="88.6" y="171.9">34</text>
<text x="88.9" y="169.1">9,34</text>
<text x="90.8" y="171.9">BATT_THER_ALERT#</text>
<text x="92.2" y="169.1">EC_SMB1_CLK_3AL</text>
<text x="209.6" y="168.7">4</text>
<text x="209.6" y="170.1">5</text>
<text x="209.6" y="171.4">6</text>
<text x="209.6" y="172.8">7</text>
<text x="209.6" y="174.2">8</text>
<text x="214" y="178.6" transform="rotate(-90 214 178.6)">9</text>
<text x="230.6" y="195.9">HNBD R&amp;D</text>
<text x="257.9" y="195.9">phone: +886-2-2799-6111</text>
<text x="226.8" y="198.6">Title</text>
<text x="226.8" y="202.8">Size</text>
<text x="231.8" y="202.8">Document Number</text>
<text x="272" y="202.8">Rev</text>
<text x="263.7" y="206.9">Sheet 8</text>
<text x="270.5" y="206.9">of 43</text>
</g>
<g font-size="1.2" fill="#008000">
<text x="171.5" y="66.8">+</text>
<text x="171.5" y="68.2">-</text>
<text x="186.6" y="157.5">C0811</text>
<text x="186.6" y="158.9">100nF_Y5V_10V</text>
<text x="186.6" y="160.2">0402</text>
<text x="186.6" y="161.6">NI</text>
<text x="198.9" y="157.5">C0812</text>
<text x="198.9" y="158.9">100nF_Y5V_10V</text>
<text x="198.9" y="160.2">0402</text>
<text x="198.9" y="161.6">NI</text>
</g>
<g font-size="1.2" fill="#00f">
<text x="134.9" y="87.4">D</text>
<text x="128" y="95.6">S</text>
<text x="128" y="91.5">D</text>
<text x="130.8" y="94.3">G</text>
<text x="134.9" y="91.5">S</text>
<text x="137.6" y="90.1">G</text>
</g>
<g font-size="1.2" fill="#000080">
<text x="174.2" y="157.5">C0810</text>
<text x="174.2" y="158.9">100nF_Y5V_10V</text>
</g>
<g font-size="1.2" fill="#004080">
<text x="211.9" y="165.2">1</text>
<text x="211.9" y="166.5">2</text>
<text x="211.9" y="167.9">3</text>
<text x="214.6" y="163.9" transform="rotate(-90 214.6 163.9)">10</text>
<text x="211.9" y="169.3">4</text>
<text x="211.9" y="170.6">5</text>
<text x="211.9" y="172">6</text>
<text x="211.9" y="173.4">7</text>
<text x="211.9" y="174.8">8</text>
<text x="214.6" y="176.3" transform="rotate(-90 214.6 176.3)">9</text>
</g>
<g font-size="1">
<text x="28.8" y="1">5</text>
<text x="83.7" y="1">4</text>
<text x="138.6" y="1">3</text>
<text x="193.4" y="1">2</text>
<text x="248.3" y="1">1</text>
<text x=".4" y="28">D</text>
<text x="276.1" y="28">D</text>
<text x=".4" y="79.4">C</text>
<text x="276.1" y="79.4">C</text>
<text x=".4" y="130.9">B</text>
<text x="276.1" y="130.9">B</text>
<text x=".4" y="182.3">A</text>
<text x="276.1" y="182.3">A</text>
<text x="28.8" y="208.2">5</text>
<text x="83.7" y="208.2">4</text>
<text x="138.6" y="208.2">3</text>
<text x="193.4" y="208.2">2</text>
<text x="226.8" y="206.8">Page Modified:</text>
<text x="234.6" y="206.8">Tuesday, March 08, 2011</text>
<text x="248.3" y="208.2">1</text>
<text x="251.7" y="206.8">08:29:00</text>
<text x="256.1" y="206.8">(UTC/GMT)</text>
</g>
</svg>
